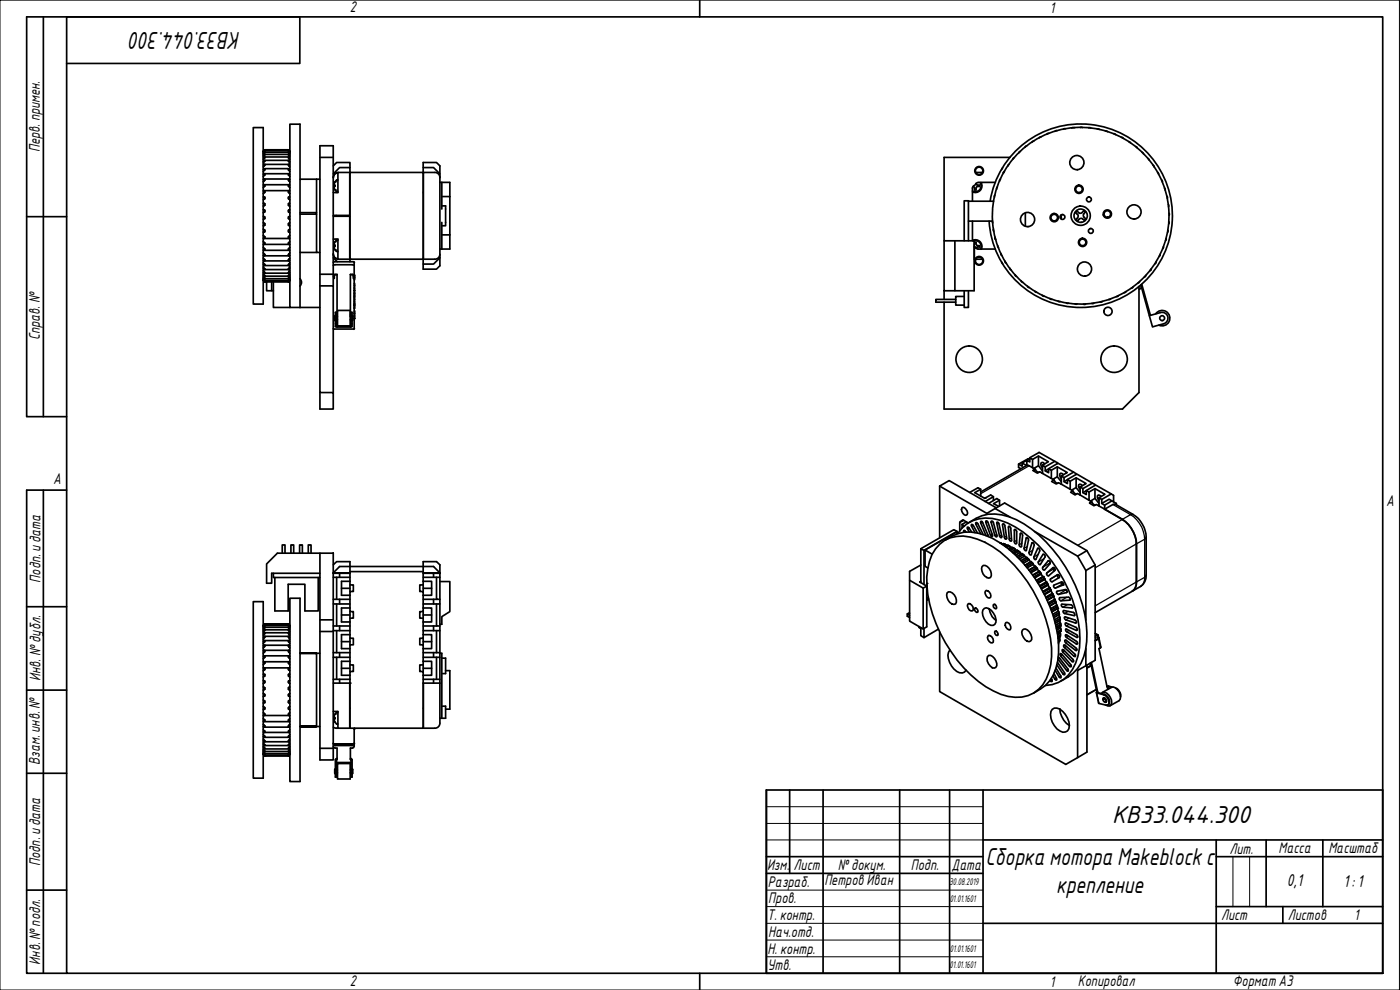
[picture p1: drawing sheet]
<svg xmlns="http://www.w3.org/2000/svg" width="420mm" height="297mm" viewBox="0 0 420 297" stroke-linecap="round" stroke-linejoin="round" font-family="sans-serif">
<g fill="none" stroke="#000" stroke-width=".51">
<path d="M76 38.3h3v52.9h-3zM87 37.3h3v55h-3zM317.2 39.2l-.6 .2M319.8 38.7l-.7 .1M322.3 38.4h-.7M324.2 38.3h.6M326.7 38.4h.7M329.3 38.7l.6 .2M331.7 39.3l.7 .2M79 47.4l.5-.2-.5 .7M79 45.6l.5-.3-.5 .5M79 48.4l.5-.3-.5 .8"/>
<path d="M79 50.8l.5-.1v.3l-.5 .5M79 53.8h.5v.3l-.5 .4M79 55.5h.5v.4l-.5 .3M79 59.1l.5 .1v.4l-.5 .3M79 46.1l.3-.4h7.4l.3 .4M79 46.7l.3-.4h7.4l.3 .4M79 49.5l.3-.2h7.4l.3 .2M79 52.2h8M79.3 45.1l-.2 .2M79.3 57.2l.2 .1v.4l-.5 .4M79.3 45.1l7.3-.2 .4 .5M79.3 45.1l-.3 .3"/>
<path d="M79.3 57.2l-.3 .1M79.3 57.2h7.4M79.4 50.6h7.2M79.4 53.7h7.3M79.4 55.4h7.3M79.4 45.3h7.2M79.4 47.1h7.2M79.4 48.1h7.2M79.5 45.7l-.5 .6M79.5 46.3l-.5 .7M79.5 49.3l-.5 .8M79.5 52.1v.4l-.5 .4"/>
<path d="M79.5 45h7.1l.4 .5M79.5 45l-.2 .1M79.5 45l-.5 .5M86.6 45.3l.4 .5M86.6 45.7l.4 .6M86.6 46.3l.4 .7M86.6 48.1l.4 .8M86.6 49.3l.4 .8M86.6 52.1v.4l.4 .4M86.6 45.3l.4 .3M86.6 48.1l.4 .3M86.7 53.7l-.1 .4 .4 .4"/>
<path d="M86.7 55.4l-.1 .5 .4 .3M86.7 57.2l-.1 .5 .4 .4M86.7 45.1l.3 .4M86.7 53.7l.3 .1M86.7 55.4l.3 .1M86.7 57.2l.3 .1M86.9 45.3l.1 .1M87 47.4l-.4-.2 .4 .7M87 50.8l-.4-.1v.3l.4 .5M87 59.1l-.4 .1v.4l.4 .3M90 53.8h6M95 53.8v10.4h-5"/>
<path d="M96 47.2h4M100 53.2a1.49 1.49 0 0 1 1.5-1.5h3.5v12.9h-5M100 49.8l1-1h4v1.5M100 53.4a1.42 1.42 0 0 1 1.4-1.5v5.9h-1.4M100.3 56.5l.1 .2a.93 .93 0 0 0 1 .7M101 54h.4M101 54.1l-.7 1v.4h.3l-.3 .9M105 52.1h.1M105 51.7h22M105 51.7v26.1M105 51.7v-1.4h-3.1l-1.9 1.9M127 51.7v-2.9h4l1 1v29.9l-1 1.1h-4v-3"/>
<path d="M127 51.7v26.1M127 50.3h3.1l1.9 1.9M127 52.1h.1M130.5 51.7h-3.4v26.1h3.4M130.5 51.7a1.49 1.49 0 0 1 1.5 1.5M132 54.7h3v20h-3M132.6 54.7v8M132.6 59h2.4M291.8 56.4v4M292 55.9l.4 .2 .1 .9M292.2 55.8l-.4 .7M292.9 51.7h1.9"/>
<path d="M292.9 55l.2 .4 .8 .1M293.5 54.8l-.5 .2-.7 .7M293.6 54.7h5.1M293.9 55.6v.4M293.9 55.9l-.8 .2-.2 .9h-.4M294.1 54.8a1.75 1.75 0 0 1-.1 2.1 1.75 1.75 0 0 1-2.1 .4M294.4 54.8a2 2 0 0 1-.2 2.3 2 2 0 0 1-2.3 .5M298.6 58.6l-.1 .6M299.3 56.1l-.2 .6M300.3 53.7l-.3 .6M300.9 50.3l-.3 .6M301.1 51.7h.1"/>
<path d="M301.4 51.4l-.3 .6M302.8 49.3l-.3 .6M303.1 47.2h-19.8v25M304.4 47.3l-.4 .5M306.2 45.5l-.4 .4M308.1 43.8l-.5 .4M310.2 42.3l-.5 .4M312.5 41.1l-.6 .3M314.8 40l-.6 .3M334.2 40.1l.6 .3M336.5 41.2l.6 .3M338.7 42.5l.6 .4"/>
<path d="M340.8 44l.5 .4M342.7 45.7l.5 .5M344.5 47.6l.4 .4M346 49.6l.4 .5M347.4 51.8l.3 .5M348.6 54l.2 .6M349.5 56.4l.1 .7M350.2 58.9l.1 .6M79 61l.5 .1v.5l-.5 .2M79 62.9l.5 .2v.4l-.5 .3M79 64.9l.5 .2v.5l-.5 .2M79 66.9l.5 .2v.4l-.5 .2"/>
<path d="M79 68.8l.5 .3v.4l-.5 .1M79 70.7l.5 .3-.2 .6M79 72.5l.5 .4v.4h-.2M79 74.2l.5 .5v.3h-.5M79 75.9l.5 .5v.3l-.5-.1M79 77.5l.5 .4v.3l-.5-.1M79 78.9l.5 .7-.5-.2M79 71.5l.3 .1M79 73.3h8M79.3 71.6h7.4M79.4 75.1h7.3M79.4 76.8h7.2"/>
<path d="M79.4 78.3h7.2M79.4 79.7h7.2M87 61l-.4 .1v.5l.4 .2M87 62.9l-.4 .2v.4l.4 .3M87 64.9l-.4 .2v.5l.4 .2M87 66.9l-.4 .2v.4l.4 .2M87 68.8l-.4 .3v.4l.4 .1M87 70.7l-.4 .3 .1 .6M87 72.5l-.4 .4 .1 .4M87 74.2l-.4 .5 .1 .4M87 75.9l-.4 .5v.3l.4-.1M87 77.5l-.4 .4v.3"/>
<path d="M87 78.9l-.4 .7 .4-.2M87 71.5l-.3 .1M87 75l-.3 .1M87 78.1l-.4 .1M90 63.8h5M90 75.7h5M95 64.2v11.5h1M100 79.6l.6-.2h5.1l.6 .2M100 64.9h5v12.9h-3.5a1.49 1.49 0 0 1-1.5-1.5M100 71.7h1.4v5.9a1.41 1.41 0 0 1-1.4-1.5M100 77.3l1.2 1.2M100.3 74.4l.1 .2a.93 .93 0 0 0 1 .8"/>
<path d="M100.3 73.1v.4h.3v.5l-.3 .1v.4M101.4 72.1a1.01 1.01 0 0 0-1.1 .9M105 77.5h.1M105 77.8h22M105 77.8v.7M106.1 78.5h-5.9l-.2 .3M106.1 78.5l.3 .3M106.3 78.8v.8M106.3 79.6v3.4M127 77.5h.1M132 76.3a1.49 1.49 0 0 1-1.5 1.5M132 77.3l-1.9 1.9h-3.1"/>
<path d="M132.6 66.7v8M132.6 61.8h1.1v5.9h-1.1M132.6 70.5h2.4M283.3 72.2h3.3v15h-3.3zM286.6 72.2h5.8v15h-5.8M289.4 72.2v-12h1.2v12M290.6 66.3h7.3M290.6 60.4h7.6M291.8 66.3v5.9M291.9 72.1a2 2 0 0 1 2.2 .4 2 2 0 0 1 .4 2.3M292.1 72.3a1.75 1.75 0 0 1 1.9 .5 1.75 1.75 0 0 1 .2 2M292.4 74.1v3.7"/>
<path d="M292.4 73.8l.6 .7 .5 .2M292.5 72.7l-.1 .8M292.5 72.7h.4l.2 .8 .8 .2M292.9 77.8h1.9M293.6 74.7h5.1M293.9 73.7v.4M293.9 74.1h-.5l-.5 .4M297.2 60.3a27.5 27.5 0 0 1 42.9-18.1 27.5 27.5 0 0 1-2.4 46.6 27.5 27.5 0 0 1-40.9-22.5M297.8 66.4l.2 .4M298.1 68.7l.2 .7M298.6 71.2v.5M298.7 71.2l.2 .7"/>
<path d="M299.4 73.7l.3 .6M300.4 76.1l.3 .6M300.6 78.6l.3 .6M301.6 78.3l.3 .6M307.7 63.9v4M318.4 64.5l.1 1.2M323.2 63.4l-.4 .5 .7 .6a1.17 1.17 0 0 1-.5 1.3l.5 .5 .6-.7 .6-.1 .7 .6M323.3 63.4l.7 .6a1.15 1.15 0 0 0 1.2-.8l.5 .4M325.7 63.7l-.6 .7a1.12 1.12 0 0 0 .7 1.2l-.4 .5M347 78.6l-.4 .6M348.2 76.3l-.3 .6M349.2 74l-.3 .6"/>
<path d="M350 71.6l-.2 .6M350.5 69l-.1 .7M350.6 61.4l.1 .6M350.8 66.5l-.1 .7M350.8 63.9v.7M79 80.1l.5 .8M79 81.2l.5 .8M79 82.2l.5 .7M79 82.9l.5 .7M79 83.5l.5 .6-.5-.4M79 80.6l.3 .3h7.4l.3-.3M79 81.7l.3 .3h7.4l.3-.3"/>
<path d="M79 82.5l.3 .4h7.4l.3-.4M79 83.2l.3 .4h7.4l.3-.4M79 83.9l.5 .5M79 84l.3 .4M79 84.1l.3 .3M79.3 84.4h.2M79.4 84.1h7.2M79.4 84.4h7.2M79.5 84.4h.1M80 84.6v2.6h1.5v-2.6M81.5 87.2h.5M82 84.6v7.7h5"/>
<path d="M86.6 84.4h.1M87 80.1l-.4 .8M87 81.2l-.4 .8M87 82.2l-.4 .7M87 82.9l-.4 .7M87 83.5l-.4 .6M87 83.7l-.4 .4M87 83.9l-.4 .5M87 84l-.4 .4M87 84.1l-.4 .5-7.3-.2M90 83.6a1.49 1.49 0 0 1 0 2.2M90 92.3h6"/>
<path d="M96 85.8h4v32M96 82.3h4M100 85.8v-42.1h-4v74.1h4v4.9h-4v-4.9M100 83h.3M100 98.6l.2 .2M100.2 98.7h5.9M100.3 83.6v-1.1l.9-.1v12.2h-.2M100.5 96l.2 .3M100.6 82.3l-.6 .2M100.7 94.7l-.2 .2v1.1M101 95h.3M101 95.9h.3"/>
<path d="M101.2 98h-.2v-4.3h-.4v4.3l.5 .1 4.6-.1v-4.3h-.4v4.3h-.1M101.3 93.1h3.8v4.7h-3.8zM105.1 95h.2M105.1 95.9h.2M105.6 94.7l.3 .2v1.1M105.7 82.3l.6 .2M105.9 96l-.3 .3M106 83.6v-1.1l-.8-.2v12.3h.1M106 83h.3M106.3 83v15.5M106.3 94.9v.5M106.3 94.9h.1"/>
<path d="M106.3 93.3v1.3M106.3 94h.1M106.3 91.6h.1M106.3 90.6v.5M106.3 90.5l.1 .1M106.3 89.4v.9M106.3 88.1v.1M106.3 86.6v1.2M106.3 87.2h.1M106.3 85v.6M106.3 83.2v.2M106.3 82.5v.2"/>
<path d="M106.3 89.8h.1M106.4 98.6l-.3 .2M106.4 95.4l-.1 .3M106.4 92.4l-.1 .1M106.4 91.6l-.1 .5M106.4 92.1l-.1 .3M106.4 91.1l-.1 .1M106.4 91.2l-.1 .1M106.4 91.3l-.1 .1M106.4 88.2l-.1 .4M106.4 88.6l-.1 .4M106.4 85.6l-.1 .7"/>
<path d="M106.4 83.4l-.1 .5M106.4 82.7l-.1 .4M106.4 89l-.1 .1M106.4 83.1v.1M283.3 87.2v2.6M286.8 89.8h-5.9v.9h5.9M289.4 88.9h-2.6v2.7h2.6M289.4 87.2v5.1h1.2v-5.1M303 80.4l.4 .5M304.6 82.4l.4 .5M306.5 84.3l.4 .4M308.4 85.9l.5 .4"/>
<path d="M310.5 87.3l.6 .4M312.8 88.6l.6 .3M315.1 89.6l.6 .2M317.5 90.3l.6 .2M320 90.9l.7 .1M322.6 91.2h.6M325.8 91.2h-.6M328.3 90.9l-.6 .1M330.8 90.5l-.6 .1M333.3 89.6l-.6 .3M335.6 88.7l-.6 .3M337.9 87.5l-.5 .3"/>
<path d="M340 86.1l-.5 .4M341.8 86v31.8l-4.9 4.9h-53.6v-32M342 84.5l-.5 .4M342.3 85.6l.2 .7-.6 .5M342.4 85.5l3.5 12.6 3.3-1a1.75 1.75 0 0 0 1.3-2.1 1.75 1.75 0 0 0-2.2-1.2l-3.4 .9M342.6 85.3l2.6 9.3M343.9 82.6l-.5 .5M345.3 80.9v.2M345.5 80.7l-.4 .5M346.9 94.2a2.32 2.32 0 0 1 3.1-.7 2.32 2.32 0 0 1 .8 3 2.32 2.32 0 0 1-3 1.1M305.7 139.2l1.1 .7v-1l1.3 .8M308.2 139.6v-1.5l.9 .5v-1.3l.8 .5v2.5"/>
<path d="M308.2 139.6h.3l1.4 .7M308.2 139.6l-13.9 8M309 137.7h-.5l-2.8 1.5v1.1l.7 .3M309.1 137.3l2.7-1.6 5.4 3.1v.4M309.1 137.6l-2.3 1.3M309.9 137.8l1.8-1 2.9 1.7-1.7 1.1M311.7 136.8v2.9l1.2 1.6M311.7 139.7l-1.4 .8M312.9 139.6l.8 .5v1.2l1 .5v-1.2l.8 .5v2.5l-2.6-1.6zM313.5 139.2l-.4-.4-.7 .1 .1 1 .4 .5M316.5 138.4l-2.8 1.7M282 145.8l2.9-1.6 14.1 8.2"/>
<path d="M282 145.8l14.2 8.2 2.4-1.4M282 145.8v15.5M287.2 159.9v-.5l-9.9 5.7v10.3M287.2 159.4l-.9-.5-9.9 5.7M288.7 152.4l.3-.2a1.83 1.83 0 0 1 1.3 2.2l-.4 .2a1.75 1.75 0 0 1-1.2-2.2zM288.7 157.3l.7 .5M288.7 157.3v1.1M289.1 156.1l-.6 .2M289.9 159.6l-.5-.5-.2 .3v.3M290 156.6l-1.3 .7M290.6 156.9l-1.7-.8-.8 .4-.1 2.8M290.9 159.6l-.6-1.2v-.2l.5 .2 .9 1.3"/>
<path d="M290.9 156.7a12 12 0 0 1 11.9-1.6 35 35 0 0 1 16.9 14.9 38.5 38.5 0 0 1 6.4 22.5 12.7 12.7 0 0 1-7.7 11.8M291 147.8l2.5-1.4 .8 .4v2.1M292.6 159.8l-1-1.9v-.6l.5 .4 1.3 2.2M294.3 146.8l-1.8 1 3 1.7 1.8-1 .8 .5v1.2M295.8 156.4h.5l.2 .3 1.4 3.9-.2 .4-.5-.4zM295.8 149.3v.1M295.9 149.3l-.4 .2M296.7 151.1l2.4-1.5 .9 .5v1.7M297.4 156.4h.5l.2 .4 1.1 4.2h-.4l-.2-.4zM298.1 149l-2.4 1.5M298.6 152.6l2.9-1.7 24.7 14.3 2.5 4.3v28.6l-2.8 1.7M298.6 152.6l4.5 2.5"/>
<path d="M299.1 156.7l.6 .1 .1 .3 .9 3.9-.3 .3-.4-.5zM300 150.1l-1.8 1 1.5 .8M300.9 157.2l.5 .1 .2 .4 .5 3.8-.3 .3-.4-.6zM302.7 157.9h.3l.3 .6 .2 3.9-.5-.2-.1-.4zM304.5 158.9h.2l.4 .6-.1 3.7h-.3l-.3-.7zM306.3 159.9l.3 .1 .3 .6-.4 3.5-.6-.3v-.4zM309.9 140.3l.8 .5-.8 .3 1.4 .9 .7-.5 .9 .5M310.5 159.4l12.9 7.5M310.7 140.8l.3 .5 .7 .4M312.9 141.8l-.2 .1M314.7 140.6l2.8-1.6 4.7 2.7 .7 .4v.3M314.7 140.7l-1 .6"/>
<path d="M315.5 143.6l.9 .4-.8 .4 1.4 .8 .7-.4 .8 .5M315.5 141.1l1.8-1 3 1.7-1.8 1M316.4 144l.2 .5 .8 .5M317.3 140.1v3l1.2 1.4M317.3 143.1l-1.3 .7M318.5 142.8l.8 .5v1.2l1.1 .6v-1.2l.8 .5v2.4l-2.7-1.5zM318.5 145l-.2 .1M319.2 142.4l-.8-.4-.3 .2-.1 .4 .5 1.1M319.3 144.5l3.9-2.3 5.3 3.1v.4M321.2 146.8l.8 .5-.7 .4 1.3 .8 .7-.4 .9 .4M321.2 144.4l1.8-1 2.9 1.7-1.7 1M322 147.3l.6 .8 .4 .2"/>
<path d="M322.2 141.7l-2.9 1.6M323 143.4v2.9l1.2 1.5M323 146.3l-1.4 .8M324.2 146.1l.8 .5v1.2l1 .6v-1.2l.8 .4v2.5l-2.6-1.6zM324.2 148.3l-.2 .1M324.9 145.7l-.5-.4-.7 .2v.4l.5 1M325 147.8l3.8-2.3 4.7 2.7M326.8 150.1l.9 .4-.7 .4 1.3 .9 .8-.4 .7 .4M326.8 147.6l1.8-1 3 1.7-1.8 1M327.7 150.5l.6 .9 .4 .2M327.9 145l-2.9 1.6M328.6 146.6v2.9l1.2 1.6"/>
<path d="M328.6 149.5l-1.3 .9M329.8 151.6l-.2 .1M330.5 149l-.8-.5-.3 .2-.1 .4 .5 1.1M330.6 149.8l2.9-1.6 .7 .4v2M331.5 152.8v-1.2l-.9-.5v-1.3l-.8-.5v2.5l7.1 4a9.5 9.5 0 0 1 4.2 7.4M333.7 150.3l-.8-.5-2.3 1.3M335 151.4v-.3l-1.3-.8-2.2 1.3M82.5 173.3v10h4v-8h5v8h4v-10M84.7 166v-2.5h.8v2.5M87 179.5h3v55h-3zM87.3 166v-2.5h.8v2.5M89.9 166v-2.5h.8v2.5"/>
<path d="M92.5 166v-2.5h.8v2.5M96 166h-12.8l-3.2 3.2v5.8h1.5v-3h.5M96 166h4v20h-4zM96 172h-14v1.3h14M100 169.5l1-1h4v3.4h-5l1.9-1.9h28.2l1.9 1.9h-5v-3.4h4l1 1v35.5M100 171.9l5 .1v2.4M100 173.2h5M100 179.8h5M101 173.2v6.6M101.9 172v1.2M101.9 179.8v1.4M102.5 176.5h2.5"/>
<path d="M105 174.4v1.1h1v2h-1v1.1M105 178.6v3.8M105 175.5v2M105 171.5h22M105 174.4h-2.5v4.2h2.5M127 178.6v3.8M127 174.4v1.1h-1v2h1v1.1M127 173.2h5M127 174.4h2.5v4.2h-2.5M127 175.5v2M127 179.8h4M127 176.5h2.5"/>
<path d="M130.1 173.2v-1.2h-3.1v2.4M130.1 179.8v1.4M131 173.2v6.6h1M132 174.5h3v9l-2.4 1.5v2.3h-.6M132 171.9l-1.9 .1M273 174.1l4.1 2.4M276.4 169.5l-3.4 1.9v15l4.1 2.3M276.4 174.4l-.4 .2 2.1 1.3v12.2l-1 .6v-12.2M277.3 165.1l-.9-.5v10.2M277.6 165l2.2 1.3M278.1 175.1l.1 .8M278.1 175.9l-1 .6"/>
<path d="M278.1 176l.1 .1M278.1 179.3l.5 .3M278.4 170.4l-.8-.5v-4.9l9.2-5.2 .7 .3a10.3 10.3 0 0 1 12.5-4 31.6 31.6 0 0 1 15.7 12.4 41.6 41.6 0 0 1 8.4 23.2 14.8 14.8 0 0 1-4.8 12.1l-1.7 1-1.8 .6-2 .3M278.7 179.8l-.6 .1M282.1 163.2a10.8 10.8 0 0 1 11.3-1.4 34.9 34.9 0 0 1 16.7 15.5 39 39 0 0 1 5.5 19.7 12.8 12.8 0 0 1-5.4 10.9 12.4 12.4 0 0 1-12.1-.6 40.4 40.4 0 0 1-19.1-26 22.4 22.4 0 0 1 .7-14.9l1.1-1.8zM283.6 162.1a11.8 11.8 0 0 1 12-1.5 31.9 31.9 0 0 1 15 12.9 38.2 38.2 0 0 1 7.1 22.4 12.7 12.7 0 0 1-7.6 12.1M284.2 177.9l.4-.3a2.56 2.56 0 0 1 2.2 3.6 2.42 2.42 0 0 1-2.6-3.3zM294.3 160.1l-1.4-2.8v-.5l.5 .3 1.7 3.3M294.7 170l.4-.3a2.56 2.56 0 0 1 2.1 3.6 2 2 0 0 1-2.5-1.9zM295.9 160.7l-1.6-3.8 .1-.5 .5 .4 1.7 4.2M296 177.2a1.41 1.41 0 0 1 1 2.2 1.47 1.47 0 0 1-1-2.2zM300.2 162.9l.4 .3"/>
<path d="M301.1 163.1h.1M301.1 163.1l1.1 .7M301.1 163.1l-.4 .2M301.1 163.1l.5 .2M302.5 163.6l1.2 .8M302.5 163.6l.5 .3M302.5 163.6l-.7 .4M303.8 164.3l-1 .6M304.5 164.6l-.7-.3 1.4 .9M305.3 165.1l.6 .4M305.3 165.1l1.3 1.1M305.3 165.1l-1.3 .7"/>
<path d="M306.7 166.1l-1.5 .9M306.8 166.2l1.2 1.1M306.8 166.1l.5 .4M308.1 161.3l.5 .4 .1 .3-.8 3.3-.5-.4-.1-.4zM308.1 167.2l-1.7 1M308.7 167.8l-.6-.6 .7 .7M308.8 167.9h.1M308.8 167.9l.5 .7M309.3 168.6h.1M309.4 168.5l-1.8 1.1M309.7 162.9h.4l.3 .7-1.1 2.9-.5-.7zM310 169.1l-.6-.6 1.3 1.5-1.9 1.1"/>
<path d="M311.3 170.5l-.5-.6 1.2 1.5M311.4 164.6l.2-.1 .2 .1 .2 .7-1.3 2.6-.4-.5v-.3zM312 171.4l1.6 2.3M312 171.4l.5 .7M313 166.4l.5 .1 .1 .6-1.6 2.4-.4-.9zM313.1 173l.5 .7M313.6 173.7l.5 1M314.1 171.9l1.9-1.6a.6 .6 0 0 1 .6 .8l-1.9 1.7a.6 .6 0 0 1-.6-.9zM314.1 174.7l1 1.7M314.1 174.7l.5 .7M314.6 168.3l.5 .2 .1 .6-2 2-.2-.2-.1-.7zM315.1 176.4l.4 .8"/>
<path d="M315.2 168.8l-.2 .5M315.5 177.2l.8 1.7M316 178.2l.3 .7M316.3 175.6l2.3-1a.65 .65 0 0 1 .5 .9l-2.4 1-.5-.4zM316.3 178.9l.6 1.8M316.5 170.5l-.3 .5 .2 .3M317.1 177.6l2.6-.7 .3 .1 .3 .6-2.7 .8zM317.5 172.4l-2.3 1.5 .3 .6h.3l2.1-1.2v-.6l-.5-.2v.5l.4 .3M318.1 179.3l2.6-.1 .5 .4v.3l-2.8 .4-.5-.5zM318.3 174.7l.4 .5 .5-.1M319.4 177h.6M323.4 166.9l2.5 4.3"/>
<path d="M325.9 171.2v14.9M326.2 165.2l-2.8 1.7M328.7 169.5l-2.8 1.7M341.1 163.2a9.5 9.5 0 0 0-4.3-7.3l-5.3-3.1 2.5-1.4 .8-.1 5.2 3.1a8.6 8.6 0 0 1 4 6.7v11.5a3.8 3.8 0 0 1-1.7 3.3l-2.4 1.4a2.92 2.92 0 0 0 1.2-2.7M341.1 174.6a2.99 2.99 0 0 1-1.3 2.8l-11.1 6.4M341.1 163.2v11.4M76 180.5h3v53h-3zM79 188.6l.5-.4-.5 .7M79 190.2l.5-.3-.5 .7M79 195.2h.5v.3l-.5 .5M79 196.9l.5-.1v.4l-.5 .5M79 198.6h.5v.4l-.5 .4"/>
<path d="M79 189.3l.3-.3h7.4l.3 .3M79 191.2l.3-.3h7.4l.3 .3M79 192.4l.3-.2h7.4l.3 .2M79 193.8l.3-.2h7.4l.3 .2M79.3 187.3l7.3-.1 .4 .4M79.3 187.3l-.3 .3M79.3 187.3l-.3 .4 .5-.4M79.4 195.1h7.3M79.4 196.8h7.3M79.4 198.6h7.3M79.4 187.3h7.2M79.4 187.7h7.2"/>
<path d="M79.4 188.2h7.2M79.4 189.9h7.2M79.5 187.3v.1M79.5 187.7v.1M79.5 189l-.5 .7M79.5 190.9l-.5 .9M79.5 192.2v.3l-.5 .5M79.5 193.6v.3l-.5 .5M79.5 187.4l-.5 .5M79.5 187.7l-.5 .4M79.5 187.8l-.5 .5M86.6 187.3v.1"/>
<path d="M86.6 187.7v.1M86.6 188.2l.4 .7M86.6 189l.4 .7M86.6 189.9l.4 .7M86.6 190.9l.4 .9M86.6 192.2v.3l.4 .5M86.6 193.6v.3l.4 .5M86.6 187.3l.4 .4-.3-.4M86.6 187.4l.4 .5M86.6 187.7l.4 .4M86.6 187.8l.4 .5M86.6 188.2l.4 .4"/>
<path d="M86.6 189.9l.4 .3M86.7 195.1l-.1 .4 .4 .5M86.7 196.8l-.1 .4 .4 .5M86.7 198.6l-.1 .4 .4 .4M86.7 195.1l.3 .1M86.7 196.8l.3 .1M86.7 198.6h.3M90 196h5h-5h5v22h-5M95 196h1M96 186v42h4v-42M96 189.5h4M100 181.2h5"/>
<path d="M100 187.8h5M100 189.2h5M100 195.8h5M100 197.2h5M101 181.2v6.6M101 189.2v6.6M101 197.2v6.6M101.9 187.8v1.4M101.9 195.8v1.4M102.5 184.5h2.5M102.5 192.5h2.5M105 182.4v1.1h1v2h-1v1.1"/>
<path d="M105 190.4v1.1h1v2h-1v1.1M105 198.4v1.1h1v2h-1v1.1M105 186.6v3.8M105 194.6v3.8M105 183.5v2M105 191.5v2M105 199.5v2M105 182.4h-2.5v4.2h2.5M105 190.4h-2.5v4.2h2.5M105 198.4h-2.5v4.2h2.5M127 186.6v3.8M127 194.6v3.8"/>
<path d="M127 198.4v1.1h-1v2h1v1.1M127 190.4v1.1h-1v2h1v1.1M127 182.4v1.1h-1v2h1v1.1M127 181.2h5M127 189.2h5M127 197.2h5M127 182.4h2.5v4.2h-2.5M127 190.4h2.5v4.2h-2.5M127 198.4h2.5v4.2h-2.5M127 183.5v2M127 191.5v2M127 199.5v2"/>
<path d="M127 187.8h4M127 195.8h4M127 184.5h2.5M127 192.5h2.5M130.1 187.8v1.4M130.1 195.8v1.4M131 181.2v6.6h1M131 189.2v6.6h1M131 197.2v6.6M132 196h.6v19.5M132.6 197.5h1.1v4.6h-1.1M272.3 184.2v.7l.7 .4"/>
<path d="M273 184l-.1-.1-.6 .3 .7 .4M275.8 188l.1 .3 .5 .3M276.4 188.3v2.4l.9 .6M277.3 188.6v2.7l4.3-2.5M282 189.7v17.8l37.8 21.8 6.4-3.6v-26.2M285.1 195.1a4.7 4.7 0 0 0 1.2 5.6 2.26 2.26 0 0 0 3.6 .4M290.4 181.3l.4-.2a1.66 1.66 0 0 1 1.2 2l-.3 .2a1.48 1.48 0 0 1-1.3-2zM292.6 182.4a1 1 0 0 1 .9 1.2l-.3 .2a.91 .91 0 0 1-.6-1.4zM295.4 182.5a2.34 2.34 0 0 1 2.7 1.4 3 3 0 0 1 .5 3.4 1.78 1.78 0 0 1-2.7-.8 3.9 3.9 0 0 1-.9-3.4zM296.4 197l.3-.4a2.56 2.56 0 0 1 2.1 3.7 1.58 1.58 0 0 1-2.1-1.1l-.4-.8zM296.5 190.9l.2-.3a1.66 1.66 0 0 1 1.4 2.1l-.3 .2a1.57 1.57 0 0 1-1.3-2zM296.9 182.7a4.9 4.9 0 0 0 2 3.4"/>
<path d="M298.2 181.3h.4l.3 .4 .2 .8-.3 .2a.9 .9 0 0 1-.6-1.4zM298.6 189.3a.81 .81 0 0 1 .8 .5 .81 .81 0 0 1-.1 .9l-.7-.6zM301.9 186.8a1.43 1.43 0 0 1 1.2 2.2 1.46 1.46 0 0 1-1.2-2.2zM306.8 189.1l.4-.3a2.33 2.33 0 0 1 2.4 2.4v.7l-.3 .4a1.58 1.58 0 0 1-2.2-1.1l-.5-1.5zM316.7 180l.2 .7M316.9 180.8l.3 .9M316.9 180.7l-1.9 1.1M317.2 181.7h.1M317.2 181.7l.3 .8-.2-.7M317.4 198.7l2.1 3.2v.5l-.5-.2-1.8-2.7M317.4 182.6l.5 1.7-.1-.7M317.5 182.5l-1.8 1.1"/>
<path d="M317.6 197.2l2.9 3.5 .1 .6-.5-.1-2.6-3.4M317.7 192.9v.3M317.8 184.4l.4 1.6M317.9 184.4l-1.7 .9M317.9 191.2l.2 .7-.2 .6 .2-.6M317.9 192.5l-.3 .1M318.1 186.2l.2 1.6M318.1 196.2l.5 .1 2.7 3.1 .2 .6-.5-.1-2.7-3.1zM318.1 189.6l.1 1.4M318.1 185.4l.1 .6M318.2 187.9l.1 1.6M318.2 186.1l-1.5 .9"/>
<path d="M318.2 191.1l-.6 .3M318.3 190.4l-.1 .6M318.3 187.1v.7M318.3 187.8l-1.2 .8M318.3 189.5l-.9 .5M318.4 188.8l-.1 .7M318.5 181.4l3 .1 .4 .5v.3l-2.9-.1-.3-.2zM318.8 195h.4l2.8 2.9 .2 .6h-.4l-2.8-2.9zM319.1 183.2l3 .6 .5 .8-.2 .1-2.9-.6-.5-.5zM319.3 193.5l3.2 2.7 .3 .3-.2 .5-3.1-2.7-.3-.3zM319.5 185.2l3.1 .8 .5 .6-.1 .3-3.2-.9-.4-.6zM319.7 192l3.2 2.4 .3 .7-.2 .1-.2-.1-3-2.3-.3-.6z"/>
<path d="M319.7 186.9l3.3 1.4 .3 .5v.3l-.3 .1-3-1.4-.3-.6zM319.8 188.7l3.3 1.7 .4 .6-.1 .2-3.3-1.7-.3-.2zM319.8 190.4l3.3 2.1 .2 .2v.6l-3.3-2.1-.2-.3zM325.9 199.8l-2.5 1.4v26.1M325.9 194.6v5.2M327 199.1l.5 .3M327.3 198.9l1.9 8.7-.2 .2a4.2 4.2 0 0 1 3.7 2.2v1.3l-.3 .3h-.5M327.5 199.6l-1.3 .8M327.5 198.7l1.9 9M328.7 190l.8 .5 .1 .7-.2 .3M329.4 191.5l-.7 .6M329.4 191.5v.2"/>
<path d="M329.6 191.3l.2 .2-.1 .2-1 .6M329.8 191.5l.6 2.7-.6 .4 2.4 11.4 1.3 .2M79 202.3l.5 .1v.4l-.5 .3M79 204.2l.5 .2v.4l-.5 .3M79 206.1l.5 .3v.4l-.5 .3M79 208.1l.5 .3v.4l-.5 .2M79 210l.5 .4v.4l-.5 .1M79 211.9l.5 .4v.4l-.5 .1M79 213.9l.5 .3v.4l-.2 .1M79 215.6l.5 .4v.4h-.5M79 217.3l.5 .5v.3l-.5-.1M79 218.9l.5 .5v.4"/>
<path d="M79 214.7h8M79 219.6h8M79 200.4h8M79.3 200.4l.2 .1v.4l-.5 .3M79.4 218.2h7.3M79.4 216.5h7.3M86.7 200.4l-.1 .5 .4 .3M87 202.3l-.4 .1v.4l.4 .3M87 204.2l-.4 .2v.4l.4 .3M87 206.1l-.4 .3v.4l.4 .3M87 208.1l-.4 .3v.4l.4 .2M87 210l-.4 .4v.4l.4 .1"/>
<path d="M87 211.9l-.4 .4v.4l.4 .1M87 213.9l-.4 .3 .1 .5M87 215.6l-.4 .4v.4h.4M87 217.3l-.4 .5 .1 .4M87 218.9l-.4 .5v.4M87 218l-.3 .2M95 218h1M100 205h5M100 203.8h5M100 218.2l1.4 .3M100.3 216.2l.3 .5M100.3 214.8v.5h.3v.4l-.3 .1v.4"/>
<path d="M100.6 216.7v.1M100.6 216.7l.4 .4M101 217.2h.4M101.4 213.8a1.01 1.01 0 0 0-1.1 1M101.9 203.8v1.2M102.5 200.5h2.5M105 205v13.5h-3.6v-5h-1.4M105 218.2h.1M105 202.6v15.9h22v-13.5M106.3 218.5v5.4l-.2 .4-.9 .2 .1 8.7h.4v-5.2l-.5-.4M106.3 218.7h.1M106.4 218.5v.2"/>
<path d="M127 202.6v2.4M127 205h5M127 203.8h5M127 200.5h2.5M127 218.2h.1M127.1 205v13.5h3.4M130.1 203.8v1.2M132 205v12a1.49 1.49 0 0 1-1.5 1.5M132.6 211.9h1.1v3.6h-1.7M133.7 201.2h1.3v11.6h-1.3M315.5 203.6l.3 .8-.5 .1-.1-.4M315.8 212.8a2.29 2.29 0 0 1 3.2 .7 5.9 5.9 0 0 1 1.8 5.1 1.74 1.74 0 0 1-2.7 .7 5.8 5.8 0 0 1-2.7-5.8z"/>
<path d="M316.3 202l.8 1.5v.6l-.6-.3-.5-1.1M316.9 200.5l1.4 2.3 .1 .6-.5-.3-1.2-1.9M318.1 212.8a6.4 6.4 0 0 0 2.8 4.9M329.1 206.9l-2.9 1.6M329.1 207.8l.6 3.1 2.2 .7M329.2 207.6l.2 .1M329.4 207.7v.1a4.2 4.2 0 0 1 3.1 1.4 1.53 1.53 0 0 1-.1 2.3M330.5 208.1l.5-.3a2.77 2.77 0 0 1 2.4 3.6l-.3 .4-1.2-.2M330.8 207.8l2.8-1.6a2.28 2.28 0 0 1 2.6 2.2l.1 .8-.4 1-2.8 1.6M331.2 209.3a.93 .93 0 0 1 .8 1.4h-.3a.9 .9 0 0 1-.5-1.4zM332.2 205.9l1.6 .3M334.8 206.4a2.47 2.47 0 0 1 1.5 2.6"/>
<path d="M79 220.4l.5 .5v.3M79 221.7l.5 .5v.4M79 222.9l.5 .8M79 224l.5 .6-.5-.2M79 224.8l.5 .7M79 225.5l.5 .6-.5-.4M79 226l.5 .6-.5-.5M79 223.4l.3 .3h7.4l.3-.3M79 221l.3 .2h7.4l.3-.2M79 222.3l.3 .3h7.4l.3-.3M79 225.2l.3 .3h7.4l.3-.3M79 226.2l.5 .5h7.1"/>
<path d="M79.3 226.6l.2 .2 7.2-.1M79.4 224.7h7.2M79.4 226.1h7.2M79.4 226.6h7.2M86.7 226.6l-.1 .1M86.7 226.7h-.1M87 220.4l-.4 .5v.3M87 221.7l-.4 .5v.4M87 222.9l-.4 .8M87 224l-.4 .6 .4-.2M87 224.8l-.4 .7M87 225.5l-.4 .6"/>
<path d="M87 226l-.4 .6M87 225.7l-.4 .4M87 226.1l-.4 .5M87 226.2l-.3 .5M96 224.5h4M100 223.9l.2 .4 1 .2-.2 8.7h-.4v-5.2l.6-.4M100 223.1l.6 .6h5.1l.6-.6M100 223l.2 .2h5.9M100.3 223.2l.2 .2h5.3l.2-.2M100.5 230.9v1.1l.2 .2M100.7 230.7l-.2 .2M101 229l.2-.2h4l.1 .2"/>
<path d="M101 231h.3M101 231.9h.3M101.3 229.1h3.8v4.6h-3.8zM102.2 223.2v.2M104.1 223.2v.2M105.1 231h.2M105.1 231.9h.2M105.6 230.7l.3 .2M105.9 230.9v1.1l-.3 .2M106.4 223l-.3 .2"/>
<circle cx="293.8" cy="51.3" r="1.11"/>
<circle cx="293.8" cy="51.3" r="1.3"/>
<circle cx="323.2" cy="48.8" r="2.13"/>
<circle cx="323.8" cy="56.8" r="1.24"/>
<circle cx="323.8" cy="56.8" r=".98"/>
<circle cx="326.8" cy="59.8" r=".73"/>
<circle cx="293.8" cy="78.2" r="1.11"/>
<circle cx="293.8" cy="78.2" r="1.3"/>
<circle cx="308.4" cy="65.9" r="2.13"/>
<circle cx="316.4" cy="65.3" r="1.24"/>
<circle cx="316.4" cy="65.3" r=".98"/>
<circle cx="318.9" cy="65.1" r=".73"/>
<circle cx="324.3" cy="64.7" r="2.89"/>
<circle cx="324.3" cy="64.7" r="2"/>
<circle cx="324.3" cy="64.7" r="26.5"/>
<circle cx="324.9" cy="72.7" r="1.24"/>
<circle cx="324.9" cy="72.7" r=".98"/>
<circle cx="327.4" cy="69.3" r=".73"/>
<circle cx="332.3" cy="64.2" r=".98"/>
<circle cx="332.3" cy="64.2" r="1.24"/>
<circle cx="340.3" cy="63.6" r="2.13"/>
<circle cx="325.5" cy="80.7" r="2.13"/>
<circle cx="332.5" cy="93.4" r="1.24"/>
<circle cx="348.8" cy="95.5" r=".73"/>
<circle cx="290.9" cy="107.8" r="4"/>
<circle cx="334.4" cy="107.8" r="4"/>
</g>
<g fill="#000">
<circle cx="79.5" cy="45" r=".25"/>
<circle cx="86.6" cy="45" r=".25"/>
<circle cx="100.6" cy="57" r=".25"/>
<circle cx="100.6" cy="54.5" r=".25"/>
<circle cx="100.6" cy="75" r=".25"/>
<circle cx="100.6" cy="72.5" r=".25"/>
<circle cx="105" cy="77.8" r=".25"/>
<circle cx="79.5" cy="84.6" r=".25"/>
<circle cx="86.6" cy="84.6" r=".25"/>
<circle cx="278.1" cy="175.1" r=".25"/>
<circle cx="300.2" cy="162.9" r=".25"/>
<circle cx="313.1" cy="173" r=".25"/>
<circle cx="79.5" cy="187.2" r=".25"/>
<circle cx="86.6" cy="187.2" r=".25"/>
<circle cx="317.4" cy="182.6" r=".25"/>
<circle cx="318.2" cy="191" r=".25"/>
<circle cx="329.6" cy="191.3" r=".25"/>
<circle cx="100.6" cy="214.2" r=".25"/>
<circle cx="105" cy="205" r=".25"/>
<circle cx="79.5" cy="226.7" r=".25"/>
<circle cx="86.6" cy="226.7" r=".25"/>
<circle cx="100.3" cy="223.2" r=".25"/>
<circle cx="106" cy="223.2" r=".25"/>
</g>
<g fill="none" stroke="#000" stroke-width=".38">
<path d="M308.9 139.7l-14.6 8.4M288.9 156.1l-.2 .1M289.2 156.1l-1.2 .7M289.8 159.5l-.3 .2M290.9 158.5l-.5 .2M292 157.7l-.4 .2M293.4 157l-.5 .3M294.8 156.6l-.5 .3M296.3 156.4l-.5 .3M297.9 156.4l-.5 .3M299.6 156.8l-.5 .2M301.2 157.2l-.3 .3"/>
<path d="M303 157.9l-.4 .3M304.7 158.9l-.3 .2M334 151.4l5.3 3-2.4 1.4M336.8 155.9l-13.4 7.7M340 154.4h-.7a9.3 9.3 0 0 1 4.2 7.4M296.5 160.5l-.5 .2M297.8 160.3l-.6 .3M299.1 160.3l-.5 .3M300.2 162.9h.1M300.5 160.5l-.5 .3M301.1 163.1l-.3 .2M301.4 163.2l-.4 .2"/>
<path d="M301.6 163.2l-.5 .4M301.9 163.6l-.4 .2M302 160.9l-.6 .3M302.1 163.7l-.5 .2M302.5 163.6l-.7 .4M302.8 163.8l-.8 .4M303 163.8l-.9 .5M303.3 164.1l-.8 .5M303.4 164.3l-.8 .4M303.5 161.4l-.6 .4M303.8 164.3l-.9 .6M304.2 164.5l-1.1 .6"/>
<path d="M304.4 164.6l-1.1 .6M304.7 164.8l-1.1 .7M304.8 165l-1.1 .6M305.1 162.1l-.7 .4M305.3 165.1l-1.3 .8M305.6 165.3l-1.3 .8M305.8 165.5l-1.4 .7M306.1 165.7l-1.4 .8M306.1 165.8l-1.3 .8M306.5 160l-.3 .2M306.7 163l-.8 .4M306.7 166.2l-1.5 .8"/>
<path d="M307 166.4l-1.5 .9M307.1 166.5l-1.5 .9M307.5 166.8l-1.6 .9M307.5 166.9l-1.5 .9M308.1 167.3l-1.6 1M308.2 161.3l-.2 .2M308.3 164l-1 .5M308.4 167.6l-1.7 1M308.5 167.7l-1.7 .9M308.8 167.9l-1.7 1.1M308.9 168.1l-1.8 .9M309.3 168.6l-1.7 1"/>
<path d="M309.4 168.6l-1.7 1.1M309.7 168.9l-1.8 1.1M309.9 165.1l-1.1 .7M309.9 169l-1.9 1M309.9 162.8l-.2 .1M310.1 169.3l-1.9 1M310.1 169.4l-1.8 1M310.6 169.9l-1.9 1.1M310.7 170l-1.8 1.1M311 170.4l-1.9 1M311.1 170.4l-1.9 1.2M311.3 170.7l-1.9 1.1"/>
<path d="M311.3 170.8l-1.9 1.1M311.5 166.4l-1.2 .7M311.6 164.5l-.2 .1M311.8 171.4l-1.9 1.1M311.9 171.4l-2 1.2 2.1-1.2M312 171.6l-2 1.1M312.2 171.9l-1.9 1.1M312.4 172l-2.1 1.2M312.5 172.2l-2 1.1M312.5 172.3l-1.9 1.2M312.9 173l-1.9 1.1M313.1 173l-2.1 1.2"/>
<path d="M313.1 173.2l-2 1.2M313.1 173.1l-2 1.1M313.2 166.3l-.2 .1M313.3 167.6l-1.7 1M313.3 173.5l-2 1.2M313.4 173.7l-2 1.1M313.6 173.8l-2.1 1.2M313.6 173.9l-2 1.2M313.9 174.5l-1.9 1.2M314.1 174.7l-2.1 1.1M314.1 174.9l-1.9 1.2M314.1 174.7l-2 1.2"/>
<path d="M314.4 175.2l-2 1.2M314.5 175.4l-2.1 1.1M314.6 175.5l-2.1 1.1M314.6 175.6l-2.1 1.2M314.6 168.2v.1M314.9 176.3l-2 1.1M315 169l-2.1 1.2M315 176.3l-2 1.2M315.1 176.6l-2 1.2M315.1 176.5l-2 1.2M315.3 177l-1.9 1.2M315.4 177.1l-2 1.2"/>
<path d="M315.5 177.2l-2.1 1.2M315.5 177.3l-2 1.2M315.8 178l-2 1.1M315.8 178.1l-1.9 1.1M316 178.5l-2 1.1M316 178.3l-2.1 1.1M316 170.3h.1M316.1 178.9l-1.9 1M316.2 178.9l-1.9 1.2 1.9-1.1M316.2 170.7l-2.1 1.2M316.2 179.1l-1.9 1.1M316.5 179.8l-1.9 1"/>
<path d="M316.6 179.9l-2 1.1M317.4 172.5l-2.1 1.2M318.9 175.2l-2.2 1.3M319.7 177.1l-2.1 1.3M320.2 179.2l-1.8 1.1M320.2 177.7l-.1 .1M343.5 161.8v11.4l-14.8 8.6M343.5 161.8l-14.8 8.6M344 172.6l-.5 .6a3.1 3.1 0 0 1-1.2 2.7M344 161.1l-.5 .7M275.8 188.2l.6 .3M316.7 180.3l-1.9 1"/>
<path d="M316.7 180.1l-1.9 1.1M316.8 180.7l-1.8 1M316.9 180.8l-1.9 1.1M317.1 181.5l-1.8 1M317.2 181.7l-1.9 1M317.3 182.1l-1.8 1M317.3 182l-1.8 1M317.4 182.5l-1.7 1M317.4 182.6l-1.7 1M317.6 183.3l-1.7 1M317.6 183.4l-1.6 1M317.8 183.9l-1.7 1"/>
<path d="M317.8 183.8l-1.8 1M317.8 184.3l-1.6 1M317.9 192.5l-.3 .1M317.9 185l-1.5 .9M317.9 191.3l-.3 .3M317.9 191.5l-.3 .2M318 192.1l-.4 .3M318 185.2l-1.5 .8M318.1 197.5l-.5 .4M318.1 185.7l-1.5 .8M318.1 191.9l-.5 .3M318.1 186.1l-1.4 .8"/>
<path d="M318.1 185.5l-1.6 .9M318.1 186.7l-1.3 .8M318.1 189.9l-.7 .4M318.2 186.9l-1.3 .7M318.2 191l-.6 .4M318.2 190.7l-.7 .4M318.2 188.3l-1 .7M318.2 190l-.8 .5M318.3 187.4l-1.3 .8M318.3 188.5l-1.1 .6M318.3 190.5l-.8 .4M318.3 189.5l-.9 .5"/>
<path d="M318.3 189.1l-1 .6M318.3 187.8l-1.2 .7M318.3 187.2l-1.4 .8M318.4 188.9l-1.2 .6M318.8 196.5l-.5 .3M319.5 195.3l-.5 .3M320 194l-.5 .3M320.4 181.4l-1.4 .8M320.4 192.5l-.6 .3M320.6 183.4l-1.1 .7M320.7 190.9l-.7 .3M320.7 185.5l-.9 .5"/>
<path d="M320.9 187.3l-.9 .5M320.9 189.2l-.8 .3M321.2 180l-.2 .1M321.5 199.6l-.5 .3M321.9 182.3l-.1 .1M322.2 198.2l-.4 .3M322.6 184.6l-.2 .1M322.8 196.6l-.5 .3M323.1 186.8l-.3 .1M323.2 194.9l-.4 .2M323.3 189l-.3 .2M323.4 193l-.4 .2"/>
<path d="M323.5 191.1l-.3 .1M327.5 199.6l-1.3 .7M327.5 199.8l-1.3 .7M328.7 190.1l.7 .4-.7 .4M329.4 191.6v.1M329.4 191.5v.1M329.5 190.5l.1 .3M329.6 191.3v-.4l-.9 .5M329.6 191.3l-.2 .3M329.6 191.5v.1M329.6 191.2v.1M329.7 191.7l.5 2.7"/>
<path d="M315.7 203.9l-.5 .3M317.1 203.4l-.6 .4M318.4 202.8l-.5 .3M319.5 202l-.5 .2M320.6 200.9l-.5 .3M329.1 206.8l-2.9 1.6M329.1 207.9l.7 3.2M329.4 207.7v.1M331.2 209.6l.5 .3v.7h-.3l-.2-.4zM331.5 208.3l-.3 .2M332.2 206l.2 .9M332.5 206l.2 .7"/>
</g>
<g fill="#000">
<circle cx="317.4" cy="172.5" r=".19"/>
<circle cx="319.1" cy="175.5" r=".19"/>
</g>
<path d="M20 5.1h395v286.9h-395zM210 0v5.1M210 292v5" fill="none" stroke="#000" stroke-width=".51"/>
<path d="M0 0h420v297h-420z" fill="none" stroke="#000" stroke-width=".3"/>
<g fill="none" stroke="#000" stroke-width=".51">
<path d="M230 237h185v55h-185zM237 237v25.1M247 237v55M270 237v55M285 237v55M295 237v55M230 257h65M295 252h120M365 257h50M365 252v40M380 252v20M397 252v20"/>
<path d="M230 262.1h65M295 277h120M365 272h50M385 272v5"/>
</g>
<path d="M230 242h65M230 247.1h65M230 252h65M370 257v15M375 257v15M230 267.1h65M230 272h65M230 277h65M230 282.1h65M230 287.1h65" fill="none" stroke="#000" stroke-width=".3"/>
<path d="M13 5.1v119.9M20 19h70v-13.9h-82v119.9h12M8 65h12M13 147.1v144.9M20 147.1h-12v144.9h12M8 182h12M8 207.1h12M8 232h12M8 267.1h12" fill="none" stroke="#000" stroke-width=".51"/>
<g font-size="7">
<text x="72.2" y="9.5" transform="rotate(180 72.2 9.5)">КВ33.044.300</text>
<text x="333.8" y="247">КВ33.044.300</text>
<text x="295.7" y="259.6">Сборка мотора Makeblockс</text>
<text x="317" y="268">крепление</text>
</g>
<g font-size="5">
<text x="386.2" y="265.9">0,1</text>
<text x="403.2" y="266.2">1: 1</text>
</g>
<g font-size="4.4">
<text x="105" y="3.7">2</text>
<text x="315" y="3.8">1</text>
<text x="11.9" y="45.6" transform="rotate(-90 11.9 45.6)">Перв. примен.</text>
<text x="12" y="102.2" transform="rotate(-90 12 102.2)">Справ. №</text>
<text x="16" y="145.2">A</text>
<text x="416" y="151.7">A</text>
<text x="12.2" y="174.8" transform="rotate(-90 12.2 174.8)">Подп. идата</text>
<text x="12.2" y="204.3" transform="rotate(-90 12.2 204.3)">Инв. №дубл.</text>
<text x="12" y="229.5" transform="rotate(-90 12 229.5)">Взам. инв. №</text>
<text x="369" y="256.1">Лит.</text>
<text x="383.7" y="256.1">Масса</text>
<text x="398.7" y="256.1">Масштаб</text>
<text x="12.1" y="259.8" transform="rotate(-90 12.1 259.8)">Подп. идата</text>
<text x="230.2" y="261.1">Изм.</text>
<text x="238.2" y="261.1">Лист</text>
<text x="251.5" y="261">№докум.</text>
<text x="273.4" y="261.2">Подп.</text>
<text x="285.6" y="261.2">Дата</text>
<text x="230.4" y="266.1">Разраб.</text>
<text x="247.4" y="265.7">Петров Иван</text>
<text x="230.6" y="271.1">Пров.</text>
<text x="230.3" y="276.1">Т. контр.</text>
<text x="230.5" y="281.1">Нач.отд.</text>
<text x="366.5" y="276.1">Лист</text>
<text x="386.5" y="276.1">Листов</text>
<text x="406.4" y="276">1</text>
<text x="230.4" y="286.1">Н. контр.</text>
<text x="12.1" y="289.4" transform="rotate(-90 12.1 289.4)">Инв. №подл.</text>
<text x="230.3" y="291.1">Утв.</text>
<text x="105" y="295.9">2</text>
<text x="315" y="296.1">1</text>
<text x="323.5" y="295.8">Копировал</text>
<text x="370" y="295.8">Формат А3</text>
</g>
<g font-size="2.8">
<text x="285" y="265.5">30.08.2019</text>
<text x="285.1" y="270.6">01.01.1601</text>
<text x="285.1" y="285.5">01.01.1601</text>
<text x="285" y="290.6">01.01.1601</text>
</g>
</svg>
